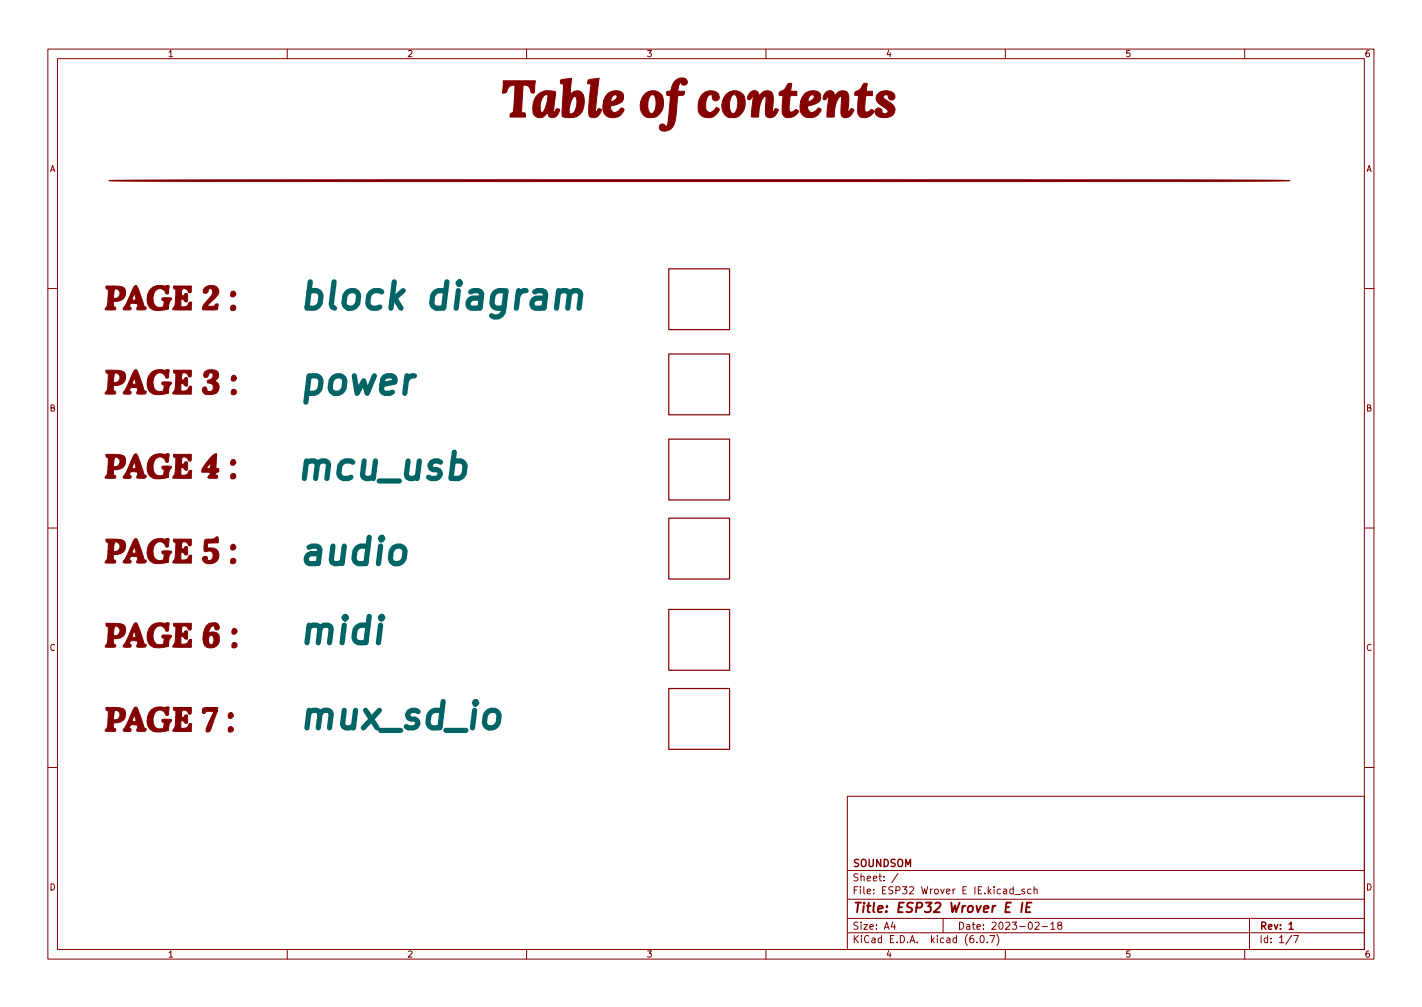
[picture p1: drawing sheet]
<svg xmlns="http://www.w3.org/2000/svg" width="297mm" height="210mm" viewBox="0 0 297 210" stroke-linecap="round" stroke-linejoin="round" font-family="sans-serif">
<g fill="none" stroke="#840000" stroke-width=".21">
<path d="M10 10.2h277v190.1h-277zM12 12.2h273v186.1h-273zM60 10.2v2M110 10.2v2M160 10.2v2M210 10.2v2M260 10.2v2M10 60.2h2M285 60.2h2M10 110.2h2M285 110.2h2M10 160.2h2"/>
<path d="M177 166.3h108v32h-108zM285 160.2h2M60 198.3v2M110 198.3v2M160 198.3v2M177 194.8h108M177 191.8h108M177 187.8h108M177 181.8h108M186.5 192.5l-.4 1h1M186.9 193v1M187.6 182.4l-1.3 1.9"/>
<path d="M197 191.8v3M204.1 196.7v.1M204.9 195.4l.2-.1a.8 .8 0 0 1 .5 .8 .8 .8 0 0 1-.5 .7 1 1 0 0 1-.2-1.4zM206.2 196.7v.1M206.8 195.3h1l-.7 1.5M208.2 195.1a1.72 1.72 0 0 1 0 2.3M210 198.3v2M211.6 185.7l-.4-.1-.3 .3 .2 .7h.5M211.6 185.1v1.5M212 186.8h1.1M214 185.7l-.4-.1-.2 .2 .1 .3 .5 .1v.4h-.6M215.4 185.7l-.5-.1-.3 .3 .2 .7h.6"/>
<path d="M216 185.8l.2-.2 .4 .1v.9M216 185.1v1.5M216.2 192.7l.6-.2 .3 .5-1 1h1M217.7 193.5h1.2M219.5 193l.4-.5v1.5M219.5 194h.9M221.2 193.2l-.3-.3 .1-.2 .2-.2 .4 .1 .2 .2-.1 .2-.6 .2-.2 .3 .1 .4 .2 .1h.4l.2-.3-.1-.4-.2-.1M260 198.3v2M261 191.8v6.5M269.9 195.3l-1.3 1.9M270.2 195.3h1l-.6 1.5"/>
</g>
<path d="M269.3 193l.4-.5v1.5M269.3 194h.8" fill="none" stroke="#840000" stroke-width=".3"/>
<path d="M213.6 188.5l-.3 2M214.4 189.4h.7M215.5 188.5h-1l-.2 2h.9" fill="none" stroke="#840000" stroke-width=".4"/>
<g fill="#fff" stroke="#fff" stroke-width=".21">
<path d="M139.7 91.7h12.7v12.7h-12.7z"/>
<path d="M139.7 73.9h12.7v12.7h-12.7z"/>
<path d="M139.7 143.8h12.7v12.7h-12.7z"/>
<path d="M139.7 108.2h12.7v12.7h-12.7z"/>
<path d="M139.7 127.2h12.7v12.7h-12.7z"/>
<path d="M139.7 56.1h12.7v12.7h-12.7z"/>
</g>
<path d="M139.7 56.1h12.7v12.7h-12.7zM139.7 73.9h12.7v12.7h-12.7zM139.7 91.7h12.7v12.7h-12.7zM139.7 108.2h12.7v12.7h-12.7zM139.7 127.2h12.7v12.7h-12.7zM139.7 143.8h12.7v12.7h-12.7z" fill="none" stroke="#840000" stroke-width=".25"/>
<path d="M64.8 58.8l-.7 5.5M64.5 60.9l.6-.2h1.1l.4 .2 .5 .8-.2 1.6a1.8 1.8 0 0 1-2.7 .8" fill="none" stroke="#006464" stroke-width="1.1"/>
<g fill="#840000" stroke="#840000" stroke-width=".21">
<path d="M47.9 148.9l.3-.1a.65 .65 0 0 1 .4 .9l-.3 .3-.5-.1a.81 .81 0 0 1 .1-1z"/>
<path d="M47.8 151.9a.56 .56 0 0 1 .6-.2 .56 .56 0 0 1 .4 .5l-.1 .4a.59 .59 0 0 1-1-.1z"/>
<path d="M48.4 113.8l.3-.2a.65 .65 0 0 1 .4 1l-.2 .2h-.6a.81 .81 0 0 1 .1-1z"/>
<path d="M48.4 96.1l.3-.2a.65 .65 0 0 1 .4 1l-.2 .2h-.6a.81 .81 0 0 1 .1-1z"/>
<path d="M48.4 60.9l.3-.1a.65 .65 0 0 1 .4 .9l-.2 .3-.6-.1a.81 .81 0 0 1 .1-1z"/>
<path d="M48.5 78.5l.4-.2a.65 .65 0 0 1 .4 1l-.3 .2h-.5a.81 .81 0 0 1 0-1z"/>
<path d="M48.3 116.7a.56 .56 0 0 1 .6-.1 .56 .56 0 0 1 .4 .5l-.1 .3a.59 .59 0 0 1-1 0z"/>
<path d="M48.3 99a.56 .56 0 0 1 .6-.1 .56 .56 0 0 1 .4 .5l-.1 .3a.59 .59 0 0 1-1 0z"/>
<path d="M48.3 63.9a.56 .56 0 0 1 .6-.2 .56 .56 0 0 1 .4 .5l-.1 .4a.59 .59 0 0 1-1-.1z"/>
<path d="M48.6 131.3l.4-.1a.65 .65 0 0 1 .4 .9l-.3 .3h-.5a.81 .81 0 0 1 0-1.1z"/>
<path d="M48.5 81.4a.56 .56 0 0 1 .5-.1 .56 .56 0 0 1 .4 .5l-.1 .4a.59 .59 0 0 1-1-.1z"/>
<path d="M48.6 134.3a.56 .56 0 0 1 .6-.1 .56 .56 0 0 1 .3 .4v.4a.59 .59 0 0 1-1.1 0z"/>
<path d="M42.5 147.9l3-.2-.1 .8-1.5 4a.45 .45 0 0 1-.5 .3 .45 .45 0 0 1-.4-.4l.6-1.5 1.1-2.3-.8-.1a1.03 1.03 0 0 0-1.2 .5l-.4-.2v-.5z"/>
<path d="M134.6 19.7a2.26 2.26 0 0 1 2.6-.6 2.26 2.26 0 0 1 1.4 2.3 2.76 2.76 0 0 1-3.6 3l-.3-.1a2.51 2.51 0 0 1-1-2.3h1.6v.6a.96 .96 0 0 0 1 1.1 3.3 3.3 0 0 0 .2-3.9 1.01 1.01 0 0 0-1 1l-.2 1.2h-1.6a3.6 3.6 0 0 1 .9-2.3z"/>
<path d="M151.6 19.7a2.26 2.26 0 0 1 2.7-.6 2.26 2.26 0 0 1 1.4 2.3 2.76 2.76 0 0 1-3.7 3l-.2-.1a2.5 2.5 0 0 1-1-2.3h1.6v.6a.96 .96 0 0 0 .9 1.1 3.2 3.2 0 0 0 .2-3.9 1.01 1.01 0 0 0-1 1l-.1 1.2h-1.6a3.6 3.6 0 0 1 .8-2.3z"/>
<path d="M146.7 19.6a2.31 2.31 0 0 1 3.4 .1l.2 .5a.78 .78 0 0 1-1 .9 .78 .78 0 0 1-.5-1.2l-.6-.1a2.48 2.48 0 0 0-.8 2.6 .95 .95 0 0 0 .6 1 .95 .95 0 0 0 1.1-.4l.5-.6 .6 .3a1.12 1.12 0 0 1-.6 1.2 2.16 2.16 0 0 1-2.6 .5 2.16 2.16 0 0 1-1.2-2.3l.2-1 .3-.8z"/>
<path d="M122.8 16.8l.4-.2 2-.3-.8 7.1 .3-.2 .2-.4h.7a1.68 1.68 0 0 1-2.4 1.5 15.3 15.3 0 0 1 .2-5.9l.1-.7-.8-.3z"/>
<path d="M42.8 112.8l.1-.2a3.9 3.9 0 0 0 2.6-.5l.1 1.2-2.2 .1-.1 1a1.81 1.81 0 0 1 2.4 1.3 1.9 1.9 0 0 1-1 1.8 1.9 1.9 0 0 1-2-.1l-.4-.7a.59 .59 0 0 1 .4-.5 .59 .59 0 0 1 .6 .2v.4a.55 .55 0 0 0 .9 .1 1.03 1.03 0 0 0 .3-1.1 1.03 1.03 0 0 0-.8-.8l-.8 .2a.8 .8 0 0 1-.3-1.1z"/>
<path d="M44.4 95.1l.6-.4h.3l-.2 3.1 .5 .1 .1 .3v.3l-.5 .2-.1 .5 .3 .1 .1 .4a3 3 0 0 1-2.1 0l.5-.7v-.3l-1.8-.1 .2-.8h.7a.84 .84 0 0 0 .9-.2 .84 .84 0 0 0 .1-.9l-1 1.1h-.7l.9-1.3z"/>
<path d="M105.1 16.9h6.7l-.2 2.5h-.5l-.2-.4a1.29 1.29 0 0 0-1.6-1.2l-.4 5.7 .8 .2v.7h-3.2l.1-.6 .3-.2a.71 .71 0 0 0 .4-.9l.3-4.3-.1-.6a1.56 1.56 0 0 0-1.7 1.5l-.8 .2z"/>
<path d="M42.7 60.1a1.7 1.7 0 0 1 1.8-.5 1.7 1.7 0 0 1 1.2 1.4 9.3 9.3 0 0 1-2.3 2.7l-.1 .1a1.34 1.34 0 0 0 1.8-.3h.4l.1 .1-.2 1.1h-2.6l-.5-.1a2.19 2.19 0 0 1 1-1.9l.8-.9a.86 .86 0 0 0 .3-.9 .86 .86 0 0 0-.6-.6l-.3 .1-.1 .6-.5 .3-.3-.1-.1-.2v-.5z"/>
<path d="M183.6 19.4a2.48 2.48 0 0 1 3.3 .4 .76 .76 0 0 1-.8 1.1 .98 .98 0 0 1-.6-1 .68 .68 0 0 0-1.1 .4l.8 .6a2.82 2.82 0 0 1 1.8 1.9 2.04 2.04 0 0 1-2.7 1.7 1.14 1.14 0 0 1-1.3-.5 1.14 1.14 0 0 1 .2-1.4 .88 .88 0 0 1 1.1 1 .72 .72 0 0 0 1.2-.2 1.37 1.37 0 0 0-1.1-1.2 1.62 1.62 0 0 1-1.3-1.1 1.62 1.62 0 0 1 .5-1.7z"/>
<path d="M126.9 19.6a2.38 2.38 0 0 1 3.2 0 1.46 1.46 0 0 1-.9 2.1l-1.6 .4a.98 .98 0 0 0 .4 1.3 .98 .98 0 0 0 1.3-.3l.4-.5 .2-.1 .4 .3a2.33 2.33 0 0 1-1.9 1.8 2.33 2.33 0 0 1-2.3-1.1l-.2-1.4 .2-1h1.5a1.22 1.22 0 0 0 1.3-1.1l-.2-.2a1.14 1.14 0 0 0-1.1 1.3h-1.5l.3-.8z"/>
<path d="M162.9 19.2a2.45 2.45 0 0 0 1.7-1.7l.4-.1 .4 .1-.3 1.6h1.3v.9a1.44 1.44 0 0 0-1.4 .1l-.1 1.5a1.95 1.95 0 0 0 .2 1.8l.5-.1 .7-.5 .6 .5a2.08 2.08 0 0 1-3.2 .9l-.3-.8 .2-3.4-.7-.1a.52 .52 0 0 1 0-.7z"/>
<path d="M168.1 19.6a2.38 2.38 0 0 1 3.2 0 1.46 1.46 0 0 1-.9 2.1l-1.6 .4a.98 .98 0 0 0 .4 1.3 .98 .98 0 0 0 1.3-.3l.4-.5 .2-.1 .4 .3a2.33 2.33 0 0 1-1.9 1.8 2.33 2.33 0 0 1-2.3-1.1l-.2-1.4 .2-1h1.5a1.22 1.22 0 0 0 1.3-1.1l-.2-.2a1.14 1.14 0 0 0-1.1 1.3h-1.5l.3-.8z"/>
<path d="M178.7 19.2a2.45 2.45 0 0 0 1.7-1.7l.4-.1 .4 .1-.3 1.6h1.3v.9a1.44 1.44 0 0 0-1.4 .1l-.1 1.5a1.95 1.95 0 0 0 .2 1.8l.5-.1 .7-.5 .6 .5a2.08 2.08 0 0 1-3.2 .9l-.3-.8 .2-3.4-.8-.1a.52 .52 0 0 1 .1-.7z"/>
<path d="M42.9 77.5a2.41 2.41 0 0 1 2.5 0 1.32 1.32 0 0 1-.5 2.1 1.45 1.45 0 0 1 .8 1.6 1.45 1.45 0 0 1-1.4 1.2h-.5a1.07 1.07 0 0 1-1.2-.3 1.07 1.07 0 0 1-.2-1.1l.5-.2 .2 .2 .2 .6a.82 .82 0 0 0 1.3-.6 .98 .98 0 0 0-1.2-1.1v-.5a.95 .95 0 0 0 .9-.5 .95 .95 0 0 0-.1-1.1l-.5 .2a.78 .78 0 0 1-1 .8l-.2-.4 .1-.5z"/>
<path d="M43.2 130.6a1.47 1.47 0 0 1 1.5-.6 1.47 1.47 0 0 1 1.1 1l-.1 .3-.5 .2h-.2l-.3-.8a1.29 1.29 0 0 0-1 1.4 1.46 1.46 0 0 1 1.7 .1 1.46 1.46 0 0 1 .4 1.8 1.81 1.81 0 0 1-3.1 .7l-.3-1.2h1.2a.9 .9 0 0 0 .6 1.1 1.15 1.15 0 0 0-.2-2l-.4 .5v.4h-1.2v-.3a4.3 4.3 0 0 1 .8-2.6z"/>
<path d="M22.1 130.1a6.7 6.7 0 0 1 3.9 .5 1.8 1.8 0 0 1 0 1.9 1.8 1.8 0 0 1-1.7 .9h-.6v.9l.4 .3v.5h-1.6l-.6-.1a2.62 2.62 0 0 0 .7-2.3 2.62 2.62 0 0 0 2.2-.3 .97 .97 0 0 0 .2-1.1 .97 .97 0 0 0-.9-.6l-.3 .5-.1 1.5h-1.1v-1.6l-.1-.3-.3-.1z"/>
<path d="M22.1 147.7a6.7 6.7 0 0 1 3.9 .5 1.8 1.8 0 0 1 0 1.9 1.8 1.8 0 0 1-1.7 .8h-.6v1l.4 .3v.5h-1.6l-.6-.1a2.62 2.62 0 0 0 .7-2.3 2.61 2.61 0 0 0 2.2-.4 .97 .97 0 0 0 .2-1 .97 .97 0 0 0-.9-.6l-.3 .4-.1 1.6h-1.1v-1.7l-.1-.2-.3-.1z"/>
<path d="M22.1 112.6a6.7 6.7 0 0 1 3.9 .4 1.8 1.8 0 0 1 0 2 1.8 1.8 0 0 1-1.7 .8h-.6v.9l.4 .3v.5l-1.6 .1-.6-.2a2.62 2.62 0 0 0 .7-2.3 2.62 2.62 0 0 0 2.2-.3 .97 .97 0 0 0 .2-1.1 .97 .97 0 0 0-.9-.6l-.3 .5-.1 1.5h-1.1v-1.6l-.1-.3-.3-.1z"/>
<path d="M22.1 94.9a6.7 6.7 0 0 1 3.9 .4 1.8 1.8 0 0 1 0 2 1.8 1.8 0 0 1-1.7 .8h-.6v.9l.4 .3v.5l-1.6 .1-.6-.2a2.62 2.62 0 0 0 .7-2.3 2.62 2.62 0 0 0 2.2-.3 .97 .97 0 0 0 .2-1.1 .97 .97 0 0 0-.9-.6l-.3 .5-.1 1.5h-1.1v-1.6l-.1-.3-.3-.1z"/>
<path d="M22.1 77.3a6.7 6.7 0 0 1 3.9 .5 1.8 1.8 0 0 1 0 1.9 1.8 1.8 0 0 1-1.7 .8h-.6v.9l.4 .3v.5l-1.6 .1-.6-.1a2.62 2.62 0 0 0 .7-2.3 2.61 2.61 0 0 0 2.2-.4 .97 .97 0 0 0 .2-1 .97 .97 0 0 0-.9-.6l-.3 .4-.1 1.6h-1.1v-1.7l-.1-.2-.3-.1z"/>
<path d="M22.1 59.7a6.7 6.7 0 0 1 3.9 .5 1.8 1.8 0 0 1 0 1.9 1.8 1.8 0 0 1-1.7 .8h-.6v1l.4 .3v.4l-1.6 .1-.6-.1a2.62 2.62 0 0 0 .7-2.3 2.61 2.61 0 0 0 2.2-.4 .97 .97 0 0 0 .2-1 .97 .97 0 0 0-.9-.6l-.3 .4-.1 1.6h-1.1v-1.7l-.1-.2-.3-.1z"/>
<path d="M31.6 148.2a3.5 3.5 0 0 1 3-.5l.4-.1 .3 .1-.1 1.6h-.6a1.26 1.26 0 0 0-1.1-1.1 1.26 1.26 0 0 0-1.3 1 2.63 2.63 0 0 0 .5 2.8l.5 .2 .9-.1 .2-1.2-.4-.2v-.5h1.9a.63 .63 0 0 1-.4 .9l-.2 1.4a6.3 6.3 0 0 1-3.3 .2 2.82 2.82 0 0 1-.3-4.5z"/>
<path d="M31.6 130.6a3.5 3.5 0 0 1 3-.5l.4-.1 .3 .1-.1 1.6-.6 .1a1.26 1.26 0 0 0-1.1-1.1 1.26 1.26 0 0 0-1.3 .9 2.63 2.63 0 0 0 .5 2.9l.5 .1 .9-.1 .2-1.2-.4-.1v-.5h1.9a.63 .63 0 0 1-.4 .8l-.2 1.5a6.3 6.3 0 0 1-3.3 .1 2.82 2.82 0 0 1-.3-4.5z"/>
<path d="M31.6 113.1a3.5 3.5 0 0 1 3-.5l.4-.2 .3 .2-.1 1.5-.6 .1a1.26 1.26 0 0 0-1.1-1.1 1.26 1.26 0 0 0-1.3 1 2.63 2.63 0 0 0 .5 2.8l.5 .1 .9-.1 .2-1.2-.4-.1v-.5h1.9a.63 .63 0 0 1-.4 .8l-.2 1.5a6.3 6.3 0 0 1-3.3 .1 2.82 2.82 0 0 1-.3-4.4z"/>
<path d="M31.6 95.4a3.5 3.5 0 0 1 3-.5l.4-.2 .3 .2-.1 1.5-.6 .1a1.26 1.26 0 0 0-1.1-1.1 1.26 1.26 0 0 0-1.3 1 2.63 2.63 0 0 0 .5 2.8l.5 .1 .9-.1 .2-1.2-.4-.1v-.5h1.9a.63 .63 0 0 1-.4 .8l-.2 1.5a6.3 6.3 0 0 1-3.3 .1 2.82 2.82 0 0 1-.3-4.4z"/>
<path d="M31.6 77.8a3.5 3.5 0 0 1 3-.5l.4-.1 .3 .1-.1 1.5-.6 .1a1.26 1.26 0 0 0-1.1-1.1 1.26 1.26 0 0 0-1.3 1 2.63 2.63 0 0 0 .5 2.8l.5 .2 .9-.2 .2-1.2-.4-.1v-.5h1.9a.63 .63 0 0 1-.4 .8l-.2 1.5a6.3 6.3 0 0 1-3.3 .1 2.82 2.82 0 0 1-.3-4.4z"/>
<path d="M31.6 60.2a3.5 3.5 0 0 1 3-.5l.4-.1 .3 .1-.1 1.6h-.6a1.26 1.26 0 0 0-1.1-1.1 1.26 1.26 0 0 0-1.3 1 2.63 2.63 0 0 0 .5 2.8l.5 .2 .9-.1 .2-1.2-.4-.2v-.5h1.9a.63 .63 0 0 1-.4 .9l-.2 1.4a6.3 6.3 0 0 1-3.3 .2 2.82 2.82 0 0 1-.3-4.5z"/>
<path d="M112 20.1a3.8 3.8 0 0 1 4-1v1.1a7.1 7.1 0 0 0-.2 3.2l.4-.6h.6a1.41 1.41 0 0 1-.6 1.5 1.41 1.41 0 0 1-1.6-.1l-.1-.8a2.2 2.2 0 0 1-1.7 1.2 1.55 1.55 0 0 1-1.5-2.1h1.5a1 1 0 0 0 .4 1 4.9 4.9 0 0 0 1.1-3.7 .57 .57 0 0 0-.8 .3 3.6 3.6 0 0 0-.7 2.4h-1.5l.3-1.7z"/>
<path d="M36.2 147.7h3.8a1.53 1.53 0 0 1-.2 1.4h-.4a.79 .79 0 0 0-.6-.8 .79 .79 0 0 0-.8 .3v1.1h.5l.1-.4 .5 .1 .1 1.2-.1 .4-.2 .1-.6-.6h-.5v1.6a1.33 1.33 0 0 0 1.7-1h.5v1.6l-3.9-.1 .4-.9 .2-2.3v-.9l-.4-.2z"/>
<path d="M36.2 130.1h3.8a1.53 1.53 0 0 1-.2 1.4h-.4a.79 .79 0 0 0-.6-.7 .79 .79 0 0 0-.8 .2v1.1h.5l.1-.4 .5 .1 .1 1.3-.1 .3-.2 .1-.6-.5-.5-.1v1.6a1.33 1.33 0 0 0 1.7-1h.5v1.7l-3.9-.2 .4-.8 .2-2.3v-1l-.4-.2z"/>
<path d="M36.2 112.6h3.8a1.53 1.53 0 0 1-.2 1.4l-.4-.1a.79 .79 0 0 0-.6-.7 .79 .79 0 0 0-.8 .3v1.1h.5l.1-.4h.5l.1 1.3-.1 .4h-.2l-.6-.5h-.5v1.5a1.33 1.33 0 0 0 1.7-.9l.5-.1v1.7l-3.9-.1 .4-.9 .2-2.3v-1l-.4-.2z"/>
<path d="M36.2 94.9h3.8a1.53 1.53 0 0 1-.2 1.4l-.4-.1a.79 .79 0 0 0-.6-.7 .79 .79 0 0 0-.8 .2v1.2h.5l.1-.4h.5l.1 1.3-.1 .4h-.2l-.6-.5h-.5v1.5a1.33 1.33 0 0 0 1.7-.9l.5-.1v1.7l-3.9-.1 .4-.9 .2-2.3v-1l-.4-.2z"/>
<path d="M36.2 77.3h3.8a1.54 1.54 0 0 1-.2 1.4l-.4-.1a.79 .79 0 0 0-.6-.7 .79 .79 0 0 0-.8 .3v1.1h.5l.1-.4h.5l.1 1.3-.1 .4h-.2l-.6-.5h-.5v1.6a1.33 1.33 0 0 0 1.7-1h.5v1.6l-3.9-.1 .4-.9 .2-2.3v-1l-.4-.1z"/>
<path d="M36.2 59.7h3.8a1.54 1.54 0 0 1-.2 1.4h-.4a.79 .79 0 0 0-.6-.8 .79 .79 0 0 0-.8 .3v1.1h.5l.1-.4h.5l.1 1.3-.1 .4-.2 .1-.6-.6h-.5v1.6a1.33 1.33 0 0 0 1.7-1h.5v1.6l-3.9-.1 .4-.9 .2-2.3v-.9l-.4-.2z"/>
<path d="M117.2 16.7l2.2-.4-.3 3.5a1.56 1.56 0 0 1 1.7-.8 1.56 1.56 0 0 1 1.2 1.4 3.5 3.5 0 0 1-1.7 4 3.5 3.5 0 0 1-2.8-.1l-.1-1h1.5v.3a.63 .63 0 0 0 1-.2l.4-.8 .2-1.1a1.38 1.38 0 0 0-.4-1.4l-.2 .1a4.7 4.7 0 0 0-1 3.1h-1.5l.2-5.7a.5 .5 0 0 1-.6-.3 .5 .5 0 0 1 .2-.6z"/>
<path d="M140.9 17a1.71 1.71 0 0 1 2.6-.2 .73 .73 0 0 1-.5 1 .73 .73 0 0 1-.9-.7l-.5 2h1.4l-.1 .6-.3 .2-1 .1-.1 1a20.5 20.5 0 0 1-.8 5.2 2.04 2.04 0 0 1-2.7 1 .7 .7 0 0 1-.2-1 .7 .7 0 0 1 1.1-.1l.2 .3h.1a21.7 21.7 0 0 0 .8-5.9v-.4l-.7-.3v-.6l.8-.3 .4-1.2z"/>
<path d="M156.7 19.3a1 1 0 0 1 1.2-.3 1 1 0 0 1 .6 1.1 1.93 1.93 0 0 1 2.6-1 2.88 2.88 0 0 1 .4 2.7l-.1 1.6 .5-.6h.7a1.7 1.7 0 0 1-2.5 1.5 10 10 0 0 1-.1-4.1l-.1-.1a2.88 2.88 0 0 0-1.3 2.6l-.1 1.7h-1.5l.3-4.3-.6 .7-.5-.1a1.42 1.42 0 0 1 .5-1.4z"/>
<path d="M172.5 19.3a1 1 0 0 1 1.2-.3 1 1 0 0 1 .6 1.1 1.93 1.93 0 0 1 2.5-1 2.88 2.88 0 0 1 .5 2.7l-.1 1.6 .5-.6h.7a1.7 1.7 0 0 1-2.5 1.5 10 10 0 0 1-.1-4.1l-.1-.1a2.88 2.88 0 0 0-1.3 2.6l-.2 1.7h-1.5l.4-4.3-.6 .7-.5-.1a1.42 1.42 0 0 1 .5-1.4z"/>
<path d="M28.2 147.7l.2-.1a10.3 10.3 0 0 1 1.6 3.9l.2 .5 .3 .1-.2 .6a1.94 1.94 0 0 1-1.8-.2l.3-.6-.1-.4-1.1-.2a.52 .52 0 0 0-.5 .8l.3 .1-.1 .5-1.6-.1 1.1-2.1 1.2 .2 .4-.2-.3-1.3-.5 1.3h-.8z"/>
<path d="M28.2 130.1l.2-.1a10.3 10.3 0 0 1 1.6 3.9l.2 .6 .3 .1-.2 .5a1.94 1.94 0 0 1-1.8-.2l.3-.6-.1-.4-1.1-.1a.52 .52 0 0 0-.5 .7l.3 .1-.1 .5-1.6-.1 1.1-2.1 1.2 .2 .4-.2-.3-1.3-.5 1.3h-.8z"/>
<path d="M28.2 112.5h.2a10.3 10.3 0 0 1 1.6 3.8l.2 .6 .3 .1-.2 .5a1.94 1.94 0 0 1-1.8-.2l.3-.6-.1-.3-1.1-.2a.52 .52 0 0 0-.5 .7l.3 .1-.1 .5-1.6-.1 1.1-2 1.2 .1 .4-.1-.3-1.3-.5 1.3h-.8z"/>
<path d="M28.2 94.8h.2a10.3 10.3 0 0 1 1.6 3.8l.2 .6 .3 .1-.2 .5a1.94 1.94 0 0 1-1.8-.2l.3-.6-.1-.3-1.1-.2a.52 .52 0 0 0-.5 .7l.3 .1-.1 .5-1.6-.1 1.1-2 1.2 .1 .4-.1-.3-1.3-.5 1.3h-.8z"/>
<path d="M28.2 77.3l.2-.1a10.3 10.3 0 0 1 1.6 3.8l.2 .6 .3 .1-.2 .5a1.94 1.94 0 0 1-1.8-.1l.3-.6-.1-.4-1.1-.2a.52 .52 0 0 0-.5 .8l.3 .1-.1 .4h-1.6l1.1-2.1 1.2 .1 .4-.1-.3-1.3-.5 1.3h-.8z"/>
<path d="M28.2 59.7l.2-.1a10.3 10.3 0 0 1 1.6 3.9l.2 .5 .3 .1-.2 .6a1.94 1.94 0 0 1-1.8-.2l.3-.6-.1-.4-1.1-.2a.52 .52 0 0 0-.5 .8l.3 .1-.1 .5-1.6-.1 1.1-2.1 1.2 .2 .4-.2-.3-1.3-.5 1.3h-.8z"/>
<path d="M22.8 37.7l19.2-.1 95.1-.1 110.3 .1 22.1 .1-19.2 .2h-95.2h-110.3z"/>
</g>
<g font-size="7.7" fill="#006464">
<text x="67.1" y="64.6">block diagram</text>
<text x="64" y="82.4">power</text>
<text x="63.8" y="100.2">mcu_usb</text>
<text x="64.4" y="118">audio</text>
<text x="64.2" y="134.5">midi</text>
<text x="64.4" y="152.2">mux_sd_io</text>
</g>
<text font-size="2.8" fill="#840000" x="178" y="190.6">Title: ESP32 Wrover E IE</text>
<g font-size="2.1" fill="#840000">
<text x="178" y="184">Sheet: /</text>
<text x="178" y="181">SOUNDSOM</text>
<text x="178" y="186.7">File: ESP32 Wrover E IE.kicad_sch</text>
<text x="178" y="196.9">KiCad E.D.A. kicad (6.0.7)</text>
<text x="178" y="194.1">Size: A4</text>
<text x="200" y="194.1">Date: 2023-02-18</text>
<text x="263" y="194.1">Rev: 1</text>
<text x="263" y="196.9">Id: 1/7</text>
</g>
<g font-size="1.8" fill="#840000">
<text x="35" y="11.9">1</text>
<text x="85" y="11.9">2</text>
<text x="135" y="11.9">3</text>
<text x="185" y="11.9">4</text>
<text x="235" y="11.9">5</text>
<text x="285" y="11.9">6</text>
<text x="10.3" y="35.9">A</text>
<text x="285.3" y="35.9">A</text>
<text x="10.3" y="85.9">B</text>
<text x="285.3" y="85.9">B</text>
<text x="10.3" y="135.9">C</text>
<text x="285.3" y="135.9">C</text>
<text x="10.3" y="185.9">D</text>
<text x="285.3" y="185.9">D</text>
<text x="35" y="199.9">1</text>
<text x="85" y="199.9">2</text>
<text x="135" y="199.9">3</text>
<text x="185" y="199.9">4</text>
<text x="235" y="199.9">5</text>
<text x="285" y="199.9">6</text>
</g>
</svg>
